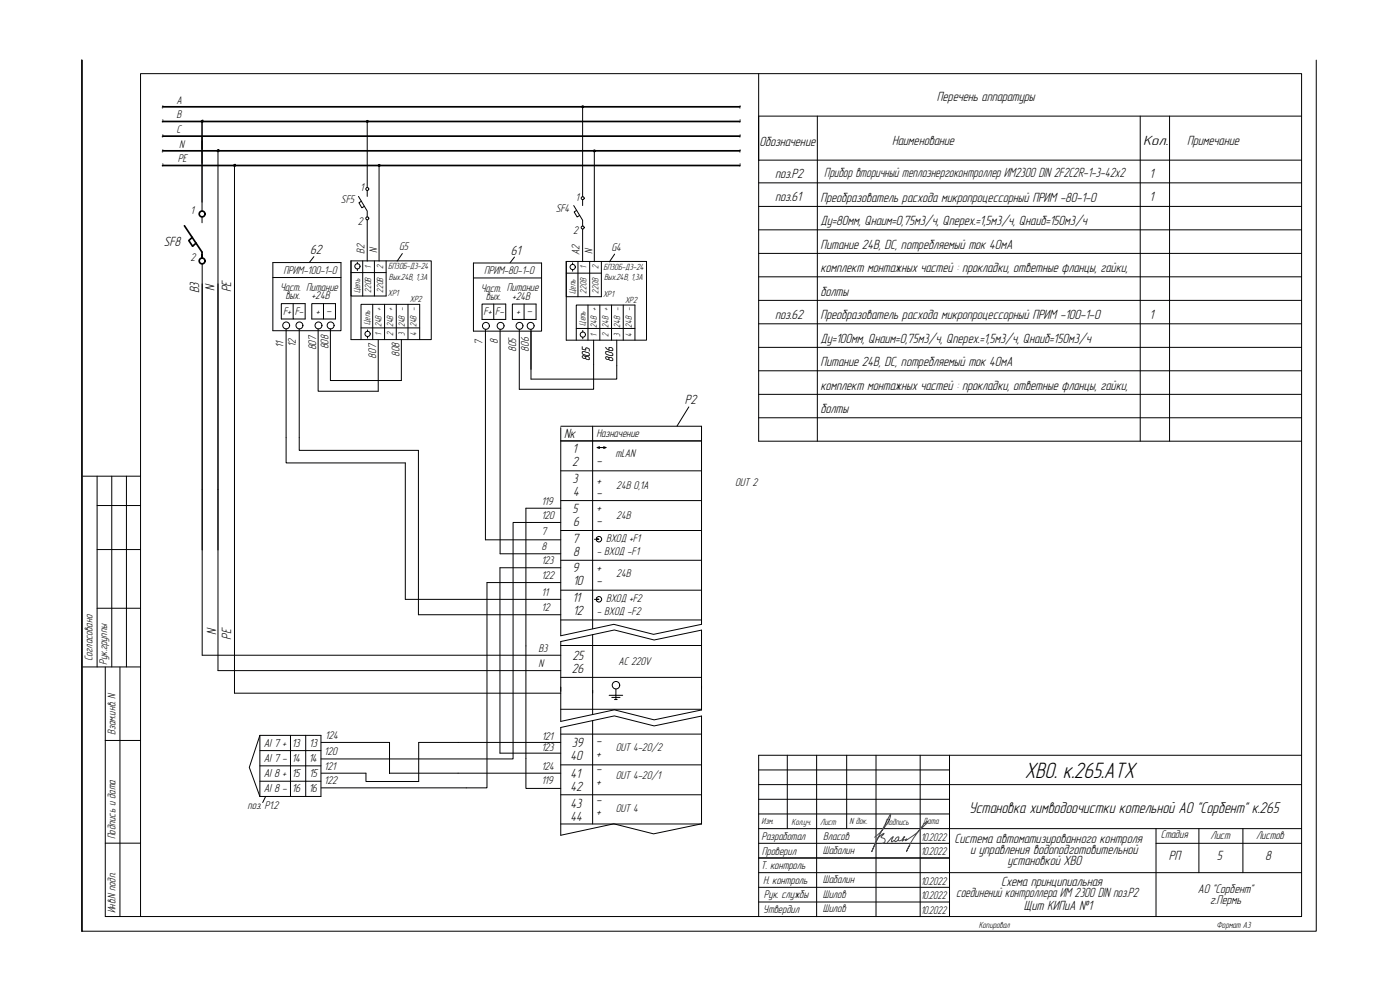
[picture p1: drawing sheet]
<svg xmlns="http://www.w3.org/2000/svg" width="420mm" height="297mm" viewBox="0 0 420 297" stroke-linecap="round" stroke-linejoin="round" font-family="sans-serif">
<!-- layer: 0 -->
<g fill="none" stroke="#000" stroke-width=".3">
<path d="M24.6 18v261.4v-261.4v261.4h370.4v-261.4M42.2 22.1h348.4v252.9h-348.4zM110.2 36.4v19.9M174.9 32.2v26.9M227.7 22.1v25.9M227.7 34.8h162.9M245.3 34.8v97.6M342.2 34.8v97.6M351 34.8v97.6M65.4 45.2v156h102.9M70.4 49.7v158.3h97.9M107.6 58.9l2.6 4.4v1.8"/>
<path d="M110.2 57.2v1.7M113.8 49.3v29.1M174.9 59.9v1.8M178.4 45.4v33.1M227.7 54.9h162.9M390.6 48h-162.9v84.4h162.9M60.7 79.2v117.4h107.6M94.2 77l-1.3 1.7M105.3 78.3h24.1v23.6h-24.1zM105.3 78.3v10.5h10.6v-10.5M107.2 78.7v.5M108.5 60.4l-.8 .4 .9 1.6 .8-.5"/>
<path d="M108.9 78.3v10.5M110.2 66v12.4M112.4 78.3v10.5M154.4 77.1l-1.3 1.7M169.9 78.4h24.1v23.7h-24.1zM169.9 78.4v10.6h10.6v-10.6M171.8 78.9v.4M172.2 61.7l2.7 4.4v1.8M173.1 63.1l-.8 .5 .9 1.5 .8-.5M173.5 78.4v10.6M174.9 68.7v9.8M177 78.4v10.6"/>
<path d="M227.7 76h162.9M227.7 69h162.9M227.7 61.9h162.9M85.9 98.6v40.3h35.7v40.9h46.7M89.8 98.7v36.4h35.8v49.3h42.7M91.6 91.1h-7.2v4.6M95.5 98.7v18.7h18v-15.5M99.2 98.7v15.5h21.3v-12.3M100.7 91.1h-7.1v4.6M105.3 81.8h10.6M107.2 80.7v.5M108.3 98.4h17.7"/>
<path d="M110.3 99v.4M111.9 91.3v10.6M115.4 91.3v10.6M118.9 91.3v10.6M122.4 91.3v10.6M151.8 91.2h-7.1v4.6M159.4 98.8v14.9h25.7v-11.6M160.9 91.2h-7.1v4.6M169.9 82h10.6M171.8 80.9v.5M172.9 98.6h17.7M174.9 99.1v.5"/>
<path d="M176.5 91.5v10.6M180 91.5v10.6M183.5 91.5v10.6M187 91.5v10.6M227.7 83.1h162.9M227.7 97.2h162.9M227.7 90.1h162.9M108.3 101.9v-10.6h17.7v10.6M110.3 101v.5M172.9 102.1v-10.6h17.7v10.6M174.9 101.2v.4M178.2 102.1v14.7h-22.4"/>
<path d="M227.7 104.2h162.9M227.7 111.3h162.9M227.7 118.3h162.9M168.3 127.9h42.2v59.4l-14.4 3-11.9-3-15.9 3.5v-62.5M168.3 132.3h42.2M177.9 127.9v60.8M179.2 134.3l.7 .3M179.9 134l-.7 .3h2.3M181.2 134l.7 .3h-2.4M181.9 134.3l-.7 .3M206.7 122.1l-3.5 5.7M227.7 125.3h162.9"/>
<path d="M168.3 156.8h-14.3v70.9h-57.7M168.3 152.5h-10.5v84.1h10.5M168.3 141.3h42.2M168.3 150.2h42.2M168.3 159.2h42.2M145.7 162h22.6M150.1 166.2h18.2M168.3 174.8h-22.2v61.6h-49.7M168.3 168.1h42.2M168.3 177.1h42.2M168.3 170.3h-18.3v55.7h18.3M178.4 161.8h1.3l-.7-.2v.3l.7-.1"/>
<path d="M178.4 179.8h1.3M179 161.5a.83 .83 0 0 1 1.2-.4 .83 .83 0 0 1 0 1.3 .83 .83 0 0 1-1.2-.3M179 179.5a.83 .83 0 0 1 1.2-.4 .83 .83 0 0 1 0 1.4 .83 .83 0 0 1-1.2-.4M168.3 192.5l16.1-3.5 11.9 3 14.2-2.9v23.9l-14.2 3-11.9-3-16.1 3.5zM168.3 186h42.2M168.3 193.7h42.2M177.9 190.4v24M168.3 218.3l16.1-3.5 11.9 3 14.2-3v32.4l-14.4 3-11.9-3-15.9 3.4zM168.3 203.2h42.2M168.3 212.8h42.2M177.9 216.2v31M183.6 209.3h2.5"/>
<path d="M184.4 209.9h.8M184.8 206.7v1.9h-2M186.9 208.6h-2.1v1.3M78 220.6l-3.2 9.7 3.2 8.7M79.7 239l-.9 1.8M96.4 222.8h20.5M116.9 222.8v9.2v-9.2M116.9 232h51.4M168.3 222.8h-42.6v11.7h-15.9v-2.5h-13.4M168.3 229.5h42.2M168.3 220.3h42.2M168.3 238.5h42.2"/>
<path d="M227.7 231h57.3M227.7 239.8h57.3M227.7 235.4h162.9M236.3 226.6v22M245.1 226.6v48.4M254.1 226.6v22M262.9 226.6v48.4M276.2 226.6v48.4M285 226.6v48.4M390.6 226.6h-162.9v48.4M168.3 247.2h42.2M227.7 257.4h57.3"/>
<path d="M227.7 248.6h162.9M227.7 244.2h57.3M227.7 253h57.3M346.9 248.6v26.4M346.9 253h43.7M359.8 248.6v13.2M373 248.6v13.2M227.7 261.8h162.9M227.7 270.6h57.3M227.7 266.2h57.3"/>
<circle cx="110.2" cy="56.7" r=".44"/>
<circle cx="174.9" cy="59.5" r=".44"/>
<circle cx="107.3" cy="79.9" r=".78"/>
<circle cx="110.2" cy="65.5" r=".44"/>
<circle cx="174.9" cy="68.3" r=".44"/>
<circle cx="85.9" cy="97.6" r="1.04"/>
<circle cx="89.9" cy="97.6" r="1.04"/>
<circle cx="95.6" cy="97.6" r="1.04"/>
<circle cx="99.2" cy="97.6" r="1.04"/>
<circle cx="145.8" cy="97.8" r="1.04"/>
<circle cx="150.2" cy="97.8" r="1.04"/>
<circle cx="155.9" cy="97.8" r="1.04"/>
<circle cx="159.3" cy="97.8" r="1.04"/>
<circle cx="171.9" cy="80.1" r=".78"/>
<circle cx="110.3" cy="100.2" r=".78"/>
<circle cx="174.9" cy="100.4" r=".78"/>
<circle cx="184.9" cy="205.6" r="1.12"/>
</g>
<!-- layer: MAIN -->
<g fill="none" stroke="#000" stroke-width=".3">
<path d="M60.6 36.1h.1M60.6 36.4v26.9M65.4 44.9h.1M70.4 49.3h.1M60.6 65.1v1.7M120.7 76.1l-1.5 2.3M184.5 76.2l-1.6 2.4M24.6 142.9h17.6M29.1 142.9v57.2M29.1 151.7h13.1M33.5 142.9v57.2M37.9 142.9v57.2"/>
<path d="M29.1 164.9h13.1M29.1 182.5h13.1M24.6 200.1h17.6M31.6 200.2v74.8h10.6M36 200.2v74.8M31.6 222.2h10.6M31.6 253h10.6"/>
</g>
<!-- layer: 0 -->
<path d="M24.6 18v261.4" fill="none" stroke="#545454" stroke-width=".3"/>
<!-- layer: MAIN -->
<g fill="none" stroke="#000" stroke-width=".51">
<path d="M48.8 36.4h173.3M48.8 32h173.3M48.8 45.3h173.3M48.8 40.9h173.3M48.8 49.7h173.3M55.3 67.7l5.3 7.9v1.8v-.9M57.7 71.2l-1 1 1.1 1.7 1.1-1"/>
<circle cx="60.7" cy="64.2" r=".87"/>
<circle cx="60.7" cy="78.3" r=".87"/>
</g>
<!-- layer: 0 -->
<g fill="none" stroke="#000" stroke-width=".51">
<circle cx="60.7" cy="36.4" r=".19"/>
<circle cx="110.2" cy="36.4" r=".19"/>
<circle cx="174.9" cy="32" r=".19"/>
<circle cx="65.4" cy="45.2" r=".19"/>
<circle cx="70.4" cy="49.6" r=".19"/>
<circle cx="113.8" cy="49.6" r=".19"/>
<circle cx="178.4" cy="45.3" r=".19"/>
</g>
<g fill="none" stroke="#000" stroke-width=".3">
<path d="M81.9 78.8h20.4v20.4h-20.4zM142.1 78.9h20.4v20.5h-20.4zM81.9 83.3h20.4M84.4 95.7h3.6M88 91.1v4.6h3.6v-4.6M93.6 95.7h3.5M97.1 91.1v4.6h3.6v-4.6M142.1 83.4h20.4M144.7 95.8h3.5M145.7 98.8v63.2M148.2 91.2v4.6h3.6v-4.6M150.1 98.8v67.4"/>
<path d="M153.8 95.8h3.5M155.8 98.8v18M157.3 91.2v4.6h3.6v-4.6M159.4 99.4v11.4M78 220.6h18.3v18.4h-18.3zM78 225.2h18.3M78 229.8h18.3M78 234.4h18.3M87.2 220.6v18.4M91.8 220.6v18.4"/>
</g>
<path d="M262.5 251.2a10.7 10.7 0 0 0 4.8-6.9l-3.7 6.9-2 4.3 1.1-2.6 .9-1.6 .5-.5a1.13 1.13 0 0 1 1.2-.7l-.2 .3a.65 .65 0 0 0-.5 .9 .86 .86 0 0 1 1 .8 .86 .86 0 0 1-.8 .9M268.7 251.9l.3-.5a.42 .42 0 0 1 .3-.4 .42 .42 0 0 1 .5 .3l-.2 .7-.5 .4-.4 .2-.3-.5-.7 .5a.68 .68 0 0 1 .2-1.1l.2-.5-1.8 1.8M269.6 251.9v.2a1.59 1.59 0 0 0 1.9-1.1l-.3 .2-.5 1.1 .8-.3M271.6 252l.4-.1 .1-.2-.3 .5 .9-.6a24.2 24.2 0 0 0 5.2-4.4l.5-.7h-.1a4.1 4.1 0 0 0-2.1 2.2l-2.1 2.9-2.1 3.9 1.1-1.9" fill="none" stroke="#2e00b8" stroke-width=".3"/>
<text font-size="6.9" x="307.5" y="233.4">ХВО. к.265.АТХ</text>
<text font-size="4.8" x="290.8" y="243.8">Установка химводоочистки котельной АО &quot;Сорбент&quot; к.265</text>
<g font-size="4.1">
<text x="281.2" y="30.4">Перечень аппаратуры</text>
<text x="227.9" y="43.9">Обозначение</text>
<text x="267.8" y="43.6">Наименование</text>
<text x="343.1" y="43.6">Кол.</text>
<text x="356.3" y="43.6">Примечание</text>
<text x="232.6" y="53.3">поз.Р2</text>
<text x="247.4" y="53.1">Прибор вторичный теплоэнергоконтроллер ИМ2300 DIN 2F2C2R-1-3-42x2</text>
<text x="345" y="53.3">1</text>
<text x="232.6" y="60.4">поз.61</text>
<text x="246.2" y="60.5">Преобразователь расхода микропроцессорный ПРИМ -80-1-0</text>
<text x="345" y="60.4">1</text>
<text x="246.2" y="67.6">Ду=80мм, Qнаим=0,75м3/ч, Qперех.=1,5м3/ч, Qнаиб=150м3/ч</text>
<text x="49.2" y="73.9">SF8</text>
<text x="93.1" y="76.3">62</text>
<text x="153.3" y="76.4">61</text>
<text x="246.2" y="74.6">Питание 24В, DC, потребляемый ток 40мА</text>
<text x="246.2" y="81.7">комплект монтажных частей : прокладки, ответные фланцы, гайки,</text>
<text x="59.8" y="88.1" transform="rotate(-90 59.8 88.1)">B3</text>
<text x="64.4" y="87.3" transform="rotate(-90 64.4 87.3)">N</text>
<text x="69.4" y="87.7" transform="rotate(-90 69.4 87.7)">РЕ</text>
<text x="246.2" y="88.7">болты</text>
<text x="232.6" y="95.6">поз.62</text>
<text x="246.2" y="95.8">Преобразователь расхода микропроцессорный ПРИМ -100-1-0</text>
<text x="345" y="95.6">1</text>
<text x="246.2" y="102.8">Ду=100мм, Qнаим=0,75м3/ч, Qперех.=1,5м3/ч, Qнаиб=150м3/ч</text>
<text x="246.2" y="109.9">Питание 24В, DC, потребляемый ток 40мА</text>
<text x="246.2" y="116.9">комплект монтажных частей : прокладки, ответные фланцы, гайки,</text>
<text x="205.5" y="121.2">Р2</text>
<text x="246.2" y="124">болты</text>
<text x="169.3" y="131.4">Nк</text>
<text x="171.8" y="135.9">1</text>
<text x="171.8" y="139.8">2</text>
<text x="179" y="139.7">-</text>
<text x="171.8" y="144.9">3</text>
<text x="172" y="148.8">4</text>
<text x="179" y="145.4">+</text>
<text x="179" y="149.2">-</text>
<text x="171.8" y="153.8">5</text>
<text x="179" y="153.8">+</text>
<text x="172" y="157.7">6</text>
<text x="179" y="157.6">-</text>
<text x="171.8" y="162.8">7</text>
<text x="172" y="166.7">8</text>
<text x="171.8" y="171.7">9</text>
<text x="179" y="171.7">+</text>
<text x="172" y="175.6">10</text>
<text x="179" y="175.5">-</text>
<text x="171.8" y="180.7">11</text>
<text x="172" y="184.6">12</text>
<text x="64.9" y="190.6" transform="rotate(-90 64.9 190.6)">N</text>
<text x="69.4" y="192.1" transform="rotate(-90 69.4 192.1)">РЕ</text>
<text x="171.6" y="201.9">26</text>
<text x="171.8" y="198">25</text>
<text x="171.6" y="224.2">39</text>
<text x="178.9" y="227.5">+</text>
<text x="178.9" y="223.6">-</text>
<text x="171.3" y="228">40</text>
<text x="171.3" y="233.4">41</text>
<text x="178.9" y="232.1">-</text>
<text x="171.2" y="237.3">42</text>
<text x="178.9" y="235.9">+</text>
<text x="171.2" y="242.4">43</text>
<text x="178.9" y="244.9">+</text>
<text x="178.9" y="241.1">-</text>
<text x="171.3" y="246.3">44</text>
<text x="286.4" y="252.9">Система автоматизированного контроля</text>
<text x="291.1" y="256.2">и управления водоподготовительной</text>
<text x="350.8" y="257.9">РП</text>
<text x="365.1" y="257.9">5</text>
<text x="379.7" y="257.9">8</text>
<text x="302.4" y="259.6">установкой ХВО</text>
<text x="286.9" y="269">соединений контроллера ИМ 2300 DIN поз.Р2</text>
<text x="300.5" y="265.7">Схема принципиальная</text>
<text x="307.3" y="273">Щит КИПиА №1</text>
</g>
<g font-size="3.9">
<text x="359.5" y="267.9">АО &quot;Сорбент&quot;</text>
<text x="363.2" y="271.2">г.Пермь</text>
</g>
<g font-size="3.6">
<text x="79.1" y="224">AI 7 +</text>
<text x="87.6" y="224">13</text>
<text x="92.8" y="224">13</text>
<text x="79.1" y="228.6">AI 7 -</text>
<text x="79.1" y="233.2">AI 8 +</text>
<text x="87.6" y="228.6">14</text>
<text x="87.6" y="233.2">15</text>
<text x="92.6" y="228.6">14</text>
<text x="92.8" y="233.2">15</text>
<text x="79.1" y="237.7">AI 8 -</text>
<text x="87.6" y="237.7">16</text>
<text x="92.6" y="237.7">16</text>
</g>
<g font-size="3.5">
<text x="49.7" y="32.9" transform="rotate(-90 49.7 32.9)">~</text>
<text x="53" y="35.5">В</text>
<text x="53" y="31.1">А</text>
<text x="222.9" y="32.9" transform="rotate(-90 222.9 32.9)">~</text>
<text x="49.7" y="41.7" transform="rotate(-90 49.7 41.7)">~</text>
<text x="49.7" y="37.3" transform="rotate(-90 49.7 37.3)">~</text>
<text x="53" y="39.9">С</text>
<text x="222.9" y="41.7" transform="rotate(-90 222.9 41.7)">~</text>
<text x="222.9" y="37.3" transform="rotate(-90 222.9 37.3)">~</text>
<text x="49.7" y="46.1" transform="rotate(-90 49.7 46.1)">~</text>
<text x="53.7" y="44.4">N</text>
<text x="222.9" y="46.1" transform="rotate(-90 222.9 46.1)">~</text>
<text x="49.7" y="50.5" transform="rotate(-90 49.7 50.5)">~</text>
<text x="53.4" y="48.5">РЕ</text>
<text x="222.9" y="50.5" transform="rotate(-90 222.9 50.5)">~</text>
<text x="108.1" y="57.4">1</text>
<text x="57.1" y="64.2">1</text>
<text x="102.3" y="61">SF5</text>
<text x="166.8" y="63.8">SF4</text>
<text x="172.7" y="60.2">1</text>
<text x="107.4" y="67.4">2</text>
<text x="172" y="70.2">2</text>
<text x="109.4" y="76.2" transform="rotate(-90 109.4 76.2)">В2</text>
<text x="113.2" y="76" transform="rotate(-90 113.2 76)">N</text>
<text x="119.8" y="75.1">G5</text>
<text x="174" y="76.5" transform="rotate(-90 174 76.5)">А2</text>
<text x="177.8" y="76.2" transform="rotate(-90 177.8 76.2)">N</text>
<text x="183.5" y="75.2">G4</text>
<text x="57.1" y="78.3">2</text>
<text x="85.1" y="82.2">ПРИМ-100-1-O</text>
<text x="145.3" y="82.3">ПРИМ-80-1-O</text>
<text x="84.1" y="87.4">Част. Питание</text>
<text x="85.7" y="89.8">вых.</text>
<text x="93.5" y="89.7">+24В</text>
<text x="144.3" y="87.5">Част. Питание</text>
<text x="145.9" y="89.9">вых.</text>
<text x="153.7" y="89.9">+24В</text>
<text x="84.9" y="94.4">F+</text>
<text x="88.4" y="94.4">F-</text>
<text x="94.8" y="94.4">+</text>
<text x="98.3" y="93.3">_</text>
<text x="145.1" y="94.6">F+</text>
<text x="148.6" y="94.6">F-</text>
<text x="155" y="94.6">+</text>
<text x="158.5" y="93.4">_</text>
<text x="85.1" y="104.3" transform="rotate(-90 85.1 104.3)">11</text>
<text x="88.8" y="104.1" transform="rotate(-90 88.8 104.1)">12</text>
<text x="94.8" y="105.2" transform="rotate(-90 94.8 105.2)">807</text>
<text x="98.6" y="104.8" transform="rotate(-90 98.6 104.8)">808</text>
<text x="112.9" y="107.6" transform="rotate(-90 112.9 107.6)">807</text>
<text x="119.9" y="107.1" transform="rotate(-90 119.9 107.1)">808</text>
<text x="144.8" y="103.5" transform="rotate(-90 144.8 103.5)">7</text>
<text x="149.5" y="103.3" transform="rotate(-90 149.5 103.3)">8</text>
<text x="155" y="105.7" transform="rotate(-90 155 105.7)">805</text>
<text x="158.7" y="105.5" transform="rotate(-90 158.7 105.5)">806</text>
<text x="177" y="108.5" transform="rotate(-90 177 108.5)">805</text>
<text x="184" y="108.5" transform="rotate(-90 184 108.5)">806</text>
<text x="179" y="131.2">Назначение</text>
<text x="184.7" y="137">mLAN</text>
<text x="185" y="146.9">24В 0,1A</text>
<text x="220.6" y="145.9">OUT 2</text>
<text x="162.5" y="151.5">119</text>
<text x="162.5" y="155.7">120</text>
<text x="185" y="155.7">24В</text>
<text x="162.5" y="160.7">7</text>
<text x="162.5" y="165.1">8</text>
<text x="179.1" y="166.7">- ВХОД -F1</text>
<text x="181.9" y="162.7">ВХОД +F1</text>
<text x="162.5" y="173.7">122</text>
<text x="162.5" y="169.2">123</text>
<text x="185" y="173.3">24В</text>
<text x="162.5" y="178.9">11</text>
<text x="162.5" y="183.4">12</text>
<text x="179.1" y="184.6">- ВХОД -F2</text>
<text x="181.9" y="180.6">ВХОД +F2</text>
<text x="161.6" y="195.7">В3</text>
<text x="27.8" y="198.4" transform="rotate(-90 27.8 198.4)">Согласовано</text>
<text x="32.2" y="199.4" transform="rotate(-90 32.2 199.4)">Рук.группы</text>
<text x="161.6" y="200.1">N</text>
<text x="185.6" y="199.6">АС 220V</text>
<text x="34.6" y="220.4" transform="rotate(-90 34.6 220.4)">Взам.инв. N</text>
<text x="97.6" y="221.7">124</text>
<text x="162.6" y="222">121</text>
<text x="97.3" y="226.7">120</text>
<text x="162.5" y="225.3">123</text>
<text x="184.8" y="225.4">OUT 4-20/2</text>
<text x="97.3" y="231.1">121</text>
<text x="162.5" y="231.1">124</text>
<text x="184.8" y="233.7">OUT 4-20/1</text>
<text x="97.3" y="235.2">122</text>
<text x="162.5" y="235.2">119</text>
<text x="74.3" y="242.6">поз. Р1.2</text>
<text x="184.8" y="243.5">OUT 4</text>
<text x="34.7" y="251.8" transform="rotate(-90 34.7 251.8)">Подпись и дата</text>
<text x="348.4" y="251.4">Стадия</text>
<text x="363.3" y="251.6">Лист</text>
<text x="377" y="251.6">Листов</text>
<text x="228.5" y="252.2">Разработал</text>
<text x="228.6" y="256.5">Проверил</text>
<text x="247" y="256.2">Шабалин</text>
<text x="247.1" y="252.1">Власов</text>
<text x="276.3" y="252.2">10.2022</text>
<text x="276.3" y="256.6">10.2022</text>
<text x="228.4" y="260.7">Т. контроль</text>
<text x="229" y="265.1">Н. контроль</text>
<text x="229.2" y="269.5">Рук. службы</text>
<text x="247" y="265">Шабалин</text>
<text x="247" y="269.4">Шилов</text>
<text x="276.3" y="265.4">10.2022</text>
<text x="276.3" y="269.8">10.2022</text>
<text x="34.7" y="274" transform="rotate(-90 34.7 274)">Инв.N подп.</text>
<text x="229.1" y="273.9">Утвердил</text>
<text x="247" y="273.8">Шилов</text>
<text x="276.3" y="274.2">10.2022</text>
</g>
<g font-size="2.8">
<text x="111.4" y="80.7" transform="rotate(-90 111.4 80.7)">1</text>
<text x="114.9" y="80.7" transform="rotate(-90 114.9 80.7)">2</text>
<text x="116.5" y="80.9">БП30Б-Д3-24</text>
<text x="116.7" y="83.9">Вых.24В, 1,3А</text>
<text x="176" y="80.9" transform="rotate(-90 176 80.9)">1</text>
<text x="179.6" y="80.9" transform="rotate(-90 179.6 80.9)">2</text>
<text x="181.1" y="81">БП30Б-Д3-24</text>
<text x="108.1" y="88" transform="rotate(-90 108.1 88)">Цепь</text>
<text x="111.4" y="87.9" transform="rotate(-90 111.4 87.9)">220В</text>
<text x="114.9" y="87.9" transform="rotate(-90 114.9 87.9)">220В</text>
<text x="116.4" y="88.8">XP1</text>
<text x="172.7" y="88.1" transform="rotate(-90 172.7 88.1)">Цепь</text>
<text x="176" y="88.1" transform="rotate(-90 176 88.1)">220В</text>
<text x="179.6" y="88.1" transform="rotate(-90 179.6 88.1)">220В</text>
<text x="181" y="89">XP1</text>
<text x="181.3" y="84">Вых.24В, 1,3А</text>
<text x="123" y="90.6">XP2</text>
<text x="187.6" y="90.8">XP2</text>
<text x="111.1" y="97.5" transform="rotate(-90 111.1 97.5)">Цепь</text>
<text x="114.5" y="100.8" transform="rotate(-90 114.5 100.8)">1</text>
<text x="114.5" y="98.2" transform="rotate(-90 114.5 98.2)">24В +</text>
<text x="118" y="100.8" transform="rotate(-90 118 100.8)">2</text>
<text x="118" y="98.2" transform="rotate(-90 118 98.2)">24В +</text>
<text x="121.5" y="100.8" transform="rotate(-90 121.5 100.8)">3</text>
<text x="121.5" y="98.2" transform="rotate(-90 121.5 98.2)">24В -</text>
<text x="125" y="100.8" transform="rotate(-90 125 100.8)">4</text>
<text x="125" y="98.2" transform="rotate(-90 125 98.2)">24В -</text>
<text x="175.7" y="97.7" transform="rotate(-90 175.7 97.7)">Цепь</text>
<text x="179.1" y="101" transform="rotate(-90 179.1 101)">1</text>
<text x="179.1" y="98.3" transform="rotate(-90 179.1 98.3)">24В +</text>
<text x="182.6" y="101" transform="rotate(-90 182.6 101)">2</text>
<text x="182.6" y="98.3" transform="rotate(-90 182.6 98.3)">24В +</text>
<text x="186.1" y="101" transform="rotate(-90 186.1 101)">3</text>
<text x="186.1" y="98.3" transform="rotate(-90 186.1 98.3)">24В -</text>
<text x="189.7" y="101" transform="rotate(-90 189.7 101)">4</text>
<text x="189.7" y="98.3" transform="rotate(-90 189.7 98.3)">24В -</text>
<text x="228.6" y="247.3">Изм.</text>
<text x="237.6" y="247.4">Кол.уч.</text>
<text x="246.2" y="247.4">Лист</text>
<text x="255" y="247.3">N док.</text>
<text x="265.6" y="247.4">Подпись</text>
<text x="277" y="247.3">Дата</text>
<text x="293.8" y="278.6">Копировал</text>
<text x="365.1" y="278.6">Формат A3</text>
</g>
</svg>
